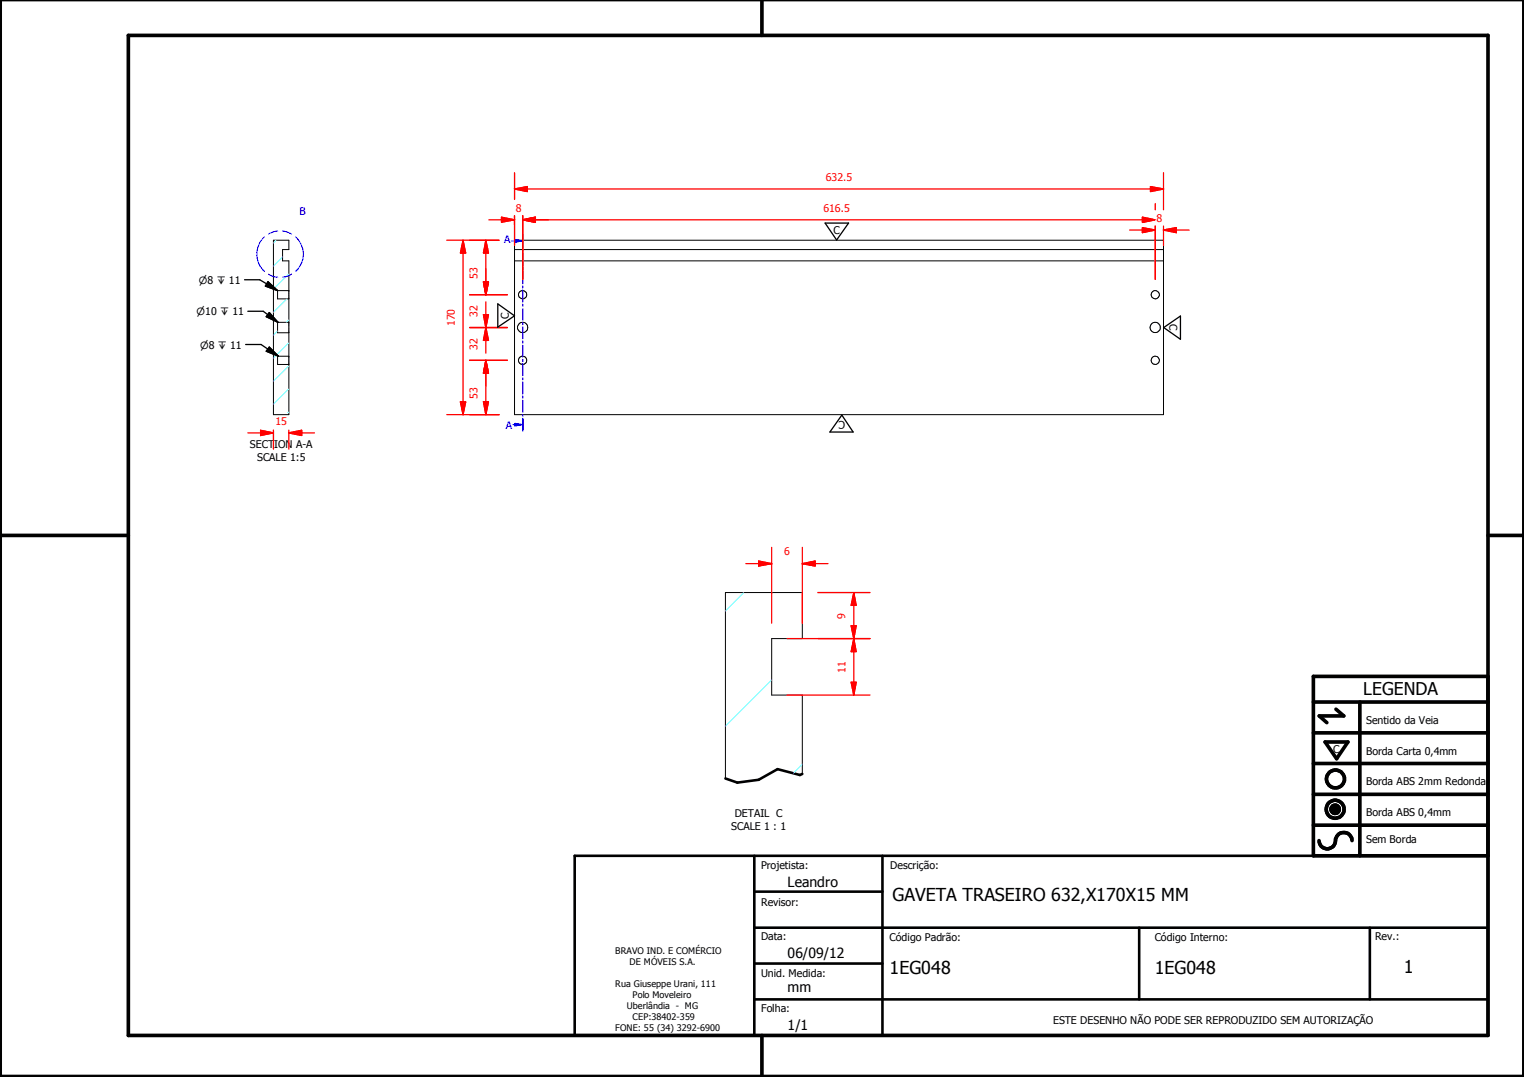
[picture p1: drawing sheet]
<svg xmlns="http://www.w3.org/2000/svg" width="297mm" height="210mm" viewBox="0 0 297 210" stroke-linecap="round" stroke-linejoin="round" font-family="sans-serif">
<g fill="none" stroke="#000" stroke-width=".19">
<path d="M53.3 46.8h3v1.8h-1.2v2.2h1.2v30h-3zM56.3 56.6h-2.2v1.7h2.2M100.3 48.6h126.5M100.3 50.8h126.5M100.3 46.8h126.5v34h-126.5zM56.3 62.8h-2.2v2.1h2.2M56.3 69.4h-2.2v1.6h2.2M156.4 150.8v-15.3h-6v-11h6v-9h-15v36.2M259.4 157.6l1.6 .1zM259.4 157.7l1.6 .1zM259.4 157.8l1.6 .1zM259.4 157.9h1.6v.1z"/>
<path d="M259.4 157.9l1.6 .1h-1.5zM259.4 157.6h1.6zM259.5 158h1.5zM259.5 158l1.4 .1zM259.5 157.5l1.5 .1zM259.5 158.1h1.4zM259.5 157.4l1.5 .1zM259.5 158.1l1.4 .1zM259.5 157.3l1.4 .1zM259.6 158.2h1.3zM259.6 158.2h1.2zM259.6 157.2l1.3 .1z"/>
<path d="M259.6 158.2l1.2 .1zM259.6 157.2h1.3zM259.7 158.3h1.1zM259.7 158.3l1 .1zM259.7 157.1l1.1 .1zM259.7 157.1h1.1zM259.8 158.4h.9zM259.8 158.4h.8zM259.8 157.1h1zM259.8 157.1h.9zM259.8 158.4l.8 .1zM259.8 157l.9 .1z"/>
<path d="M259.8 157h.8zM259.9 158.5h.7zM259.9 158.5h.6zM259.9 157h.7zM260 158.5h.5zM260 158.5h.4zM260 157h.6zM260.1 158.5h.3zM260.1 158.5h.2zM260.1 156.9l.4 .1zM260.1 156.9h.3zM260.1 156.9h.2z"/>
<circle cx="101.9" cy="57.4" r=".81"/>
<circle cx="225.2" cy="57.5" r=".79"/>
<circle cx="101.8" cy="70.2" r=".81"/>
<circle cx="101.9" cy="63.8" r="1"/>
<circle cx="225.2" cy="63.8" r="1"/>
<circle cx="225.2" cy="70.2" r=".81"/>
</g>
<path d="M156.4 150.8l-.5 .2-4.4-1.1-3.6 2.1-4.2 .5-2.3-.8M112 166.8h178v35h-178zM147 173.8h25M147 166.8v35M172 166.8v35M147 194.8h143M147 180.8h143M147 187.8h25M222 180.8v14M267 180.8v14" fill="none" stroke="#000" stroke-width=".51"/>
<g fill="#000">
<path d="M259.4 157.6h1.6zM259.5 157.5l1.5 .1zM259.5 157.4l1.5 .1zM259.5 157.3l1.4 .1zM259.6 157.2l1.3 .1zM259.6 157.2h1.3zM259.7 157.1l1.1 .1zM259.7 157.1h1.1zM259.8 157.1h1zM259.8 157.1h.9zM259.8 157l.9 .1zM259.8 157h.8z"/>
<path d="M259.9 157h.7zM260 157h.6zM260.1 156.9l.4 .1zM260.1 156.9h.3zM260.1 156.9h.2zM260.1 158.5h.2zM260 158.5h.4zM260.1 158.5h.3zM259.9 158.5h.6zM260 158.5h.5zM259.8 158.4l.8 .1zM259.9 158.5h.7z"/>
<path d="M259.8 158.4h.8zM259.7 158.3l1 .1zM259.8 158.4h.9zM259.6 158.2l1.2 .1zM259.7 158.3h1.1zM259.6 158.2h1.2zM259.5 158.1l1.4 .1zM259.6 158.2h1.3zM259.5 158l1.4 .1zM259.5 158.1h1.4zM259.4 157.9l1.6 .1h-1.5zM259.5 158h1.5z"/>
<path d="M259.4 157.6l1.6 .1zM259.4 157.7l1.6 .1zM259.4 157.8l1.6 .1zM259.4 157.9h1.6v.1z"/>
</g>
<g fill="none" stroke="#000" stroke-width=".71">
<path d="M148.5 0v6.9M297 -.1v209.9h-297v-209.9M25 6.9h265v194.9h-265zM0 104.4h25M290 104.4h7M256 136.8h34M260.4 138.2l1.5 1.3h-4.8l1.5 1.3M265 136.8v30M290 131.8h-34v35h34M256 154.8h34M256 148.8h34M256 142.8h34"/>
<path d="M258.3 144.6h4.4l-2.2 3.3zM256 160.8h34M257.1 163.8a1.62 1.62 0 0 0 1.8 1.6 1.62 1.62 0 0 0 1.4-1.9 1.63 1.63 0 0 1 1.7-1.2 1.63 1.63 0 0 1 1.5 1.5M148.5 201.8v8"/>
<circle cx="260.2" cy="157.7" r="1.76"/>
<circle cx="260.2" cy="157.7" r=".82"/>
<circle cx="260.3" cy="151.8" r="1.76"/>
</g>
<g fill="none" stroke="#00f" stroke-width=".19">
<path d="M100.4 46.9h1.5M101.9 45.8v2.4M101.9 48.6v.4M101.9 49.4v2.3M101.9 52.1v.4M101.9 52.9v2.4M101.9 55.7v.4M101.9 56.5v2.4M101.9 59.3v.4M101.9 60.1v2.4M101.9 62.9v.4M101.9 63.7v2.3"/>
<path d="M101.9 66.4v.5M101.9 67.3v2.3M101.9 70v.5M101.9 70.8v2.4M101.9 73.6v.4M101.9 74.4v2.4M101.9 77.2v.4M101.9 78v2.4M101.9 80.8v.4M101.9 81.6v2.3"/>
</g>
<path d="M101.9 45.8v2.4M101.9 81.6v2.3" fill="none" stroke="#00f" stroke-width=".3"/>
<path d="M100.4 46.7l1.5 .2-1.5 .3z" fill="#00f"/>
<path d="M99.6 46.9h.8M100.4 46.7l1.5 .2-1.5 .3zM100.4 82.8h1.5" fill="none" stroke="#00f" stroke-width=".19"/>
<path d="M100.4 82.5l1.5 .3-1.5 .2z" fill="#00f"/>
<path d="M51.6 46.1a4.6 4.6 0 0 0 0 6.8M52.3 53.4l1.1 .5 .7 .1M54.1 45l-.7 .1-1.1 .5M55.1 45l.9 .2 .9 .4M56.9 53.4l-.9 .4-.9 .2M57.6 46.2a4.4 4.4 0 0 1 0 6.7M100 82.8h.4M100.4 82.5l1.5 .3-1.5 .2z" fill="none" stroke="#00f" stroke-width=".19"/>
<g fill="none" stroke="#0ff" stroke-width=".19">
<path d="M53.8 46.8l-.5 .6M55.1 50.1l-1.8 1.8M55.9 58.3l-2.6 2.6M56.3 53.4l-3 2.9M54.1 64.5l-.8 .8M56.3 75.8l-3 3M56.3 71.3l-3 3M56.3 66.8l-3 3M56.3 62.3l-.5 .5M56.3 80.3l-.2 .1M144.9 115.5l-3.5 3.6M150.4 132.5l-9 9"/>
<path d="M156.4 148.9l-1.8 1.8"/>
</g>
<path d="M97.7 42.8h2.6" fill="none" stroke="#f00" stroke-width=".25"/>
<path d="M97.7 42.3l2.6 .5-2.6 .5z" fill="#f00"/>
<path d="M97.7 42.3l2.6 .5-2.6 .5zM101.9 42.8h2.4" fill="none" stroke="#f00" stroke-width=".25"/>
<path d="M101.9 42.8l2.4-.5v1z" fill="#f00"/>
<path d="M95.3 42.8h2.4M100.3 42v5.8M101.9 42.8l2.4-.5v1zM101.9 42.8h5M101.9 42v12.4" fill="none" stroke="#f00" stroke-width=".25"/>
<path d="M101.9 42.8l2.4-.5v1z" fill="#f00"/>
<path d="M101.9 42.8l2.4-.5v1z" fill="none" stroke="#f00" stroke-width=".25"/>
<path d="M222.7 42.3l2.5 .5-2.5 .5z" fill="#f00"/>
<path d="M225.2 39.7v1.2M101.9 42v12.4M104.3 42.8h120.3M222.7 42.3l2.5 .5-2.5 .5zM222.7 44.8h2.5M224.6 42.7l-1.9-.4v1l1.9-.3M225.2 44.1v10.3" fill="none" stroke="#f00" stroke-width=".25"/>
<path d="M222.7 44.4l2.5 .4-2.5 .5z" fill="#f00"/>
<path d="M222.7 44.4l2.5 .4-2.5 .5zM226.8 44.8h2.5" fill="none" stroke="#f00" stroke-width=".25"/>
<path d="M226.8 44.8l2.5-.4v.9z" fill="#f00"/>
<path d="M100.3 36.8h2.5M220.2 44.8h2.5M225.2 44.1v10.3M226.8 44.8l2.5-.4v.9zM226.8 44.1v3.7M229.3 44.8h2.5" fill="none" stroke="#f00" stroke-width=".25"/>
<path d="M100.3 36.8l2.5-.4v.9z" fill="#f00"/>
<path d="M100.3 36.8l2.5-.4v.9zM224.2 36.8h2.6" fill="none" stroke="#f00" stroke-width=".25"/>
<path d="M224.2 36.4l2.6 .4-2.6 .5z" fill="#f00"/>
<path d="M100.3 33.7v5.2M102.8 36.8h121.4M224.2 36.4l2.6 .4-2.6 .5zM226.8 33.7v7.2M100.3 42v1.9M94.7 78.3v2.5" fill="none" stroke="#f00" stroke-width=".25"/>
<path d="M94.2 78.3h1l-.5 2.5z" fill="#f00"/>
<path d="M94.2 78.3h1l-.5 2.5zM94.7 70.2v2.5" fill="none" stroke="#f00" stroke-width=".25"/>
<path d="M94.7 70.2l.5 2.5h-1z" fill="#f00"/>
<path d="M91.5 70.2h7.4M94.7 70.2l.5 2.5h-1zM94.7 70.2v8.1M91.5 80.8h5.8" fill="none" stroke="#f00" stroke-width=".25"/>
<path d="M94.7 70.2l.5 2.5h-1z" fill="#f00"/>
<path d="M94.7 70.2l.5 2.5h-1zM94.7 61.3v2.5" fill="none" stroke="#f00" stroke-width=".25"/>
<path d="M94.2 61.3h1l-.5 2.5z" fill="#f00"/>
<path d="M94.7 58.8v2.5M91.5 70.2h7.4M91.5 63.8h7.4M94.2 61.3h1l-.5 2.5zM94.7 63.8v2.5M94.7 72.7v2.5" fill="none" stroke="#f00" stroke-width=".25"/>
<path d="M94.7 63.8l.5 2.5h-1z" fill="#f00"/>
<path d="M94.7 54.9v2.5M94.7 63.8l.5 2.5h-1z" fill="none" stroke="#f00" stroke-width=".25"/>
<path d="M94.2 54.9h1l-.5 2.5z" fill="#f00"/>
<path d="M91.5 57.4h7.4M94.2 54.9h1l-.5 2.5zM94.7 52.4v5M91.5 63.8h7.4M94.7 66.3v2.5" fill="none" stroke="#f00" stroke-width=".25"/>
<path d="M94.2 54.9h1l-.5 2.5z" fill="#f00"/>
<path d="M94.2 54.9h1l-.5 2.5zM94.7 46.8v2.5" fill="none" stroke="#f00" stroke-width=".25"/>
<path d="M94.7 46.8l.5 2.5h-1z" fill="#f00"/>
<path d="M90.3 46.8v2.5M91.5 46.8h5.8M91.5 57.4h7.4M94.7 46.8l.5 2.5h-1zM94.7 49.3v5.6" fill="none" stroke="#f00" stroke-width=".25"/>
<path d="M90.3 46.8l.5 2.5h-1.1z" fill="#f00"/>
<path d="M90.3 46.8l.5 2.5h-1.1zM90.3 78.3v2.5" fill="none" stroke="#f00" stroke-width=".25"/>
<path d="M89.7 78.3h1.1l-.5 2.5z" fill="#f00"/>
<path d="M87.1 46.8h10.2M90.3 49.3v29M89.7 78.3h1.1l-.5 2.5zM90.8 78.3h-1.1l.6 2.5 .5-2.4M50.8 84.4h2.5M87.1 80.8h10.2" fill="none" stroke="#f00" stroke-width=".25"/>
<path d="M47.7 54.5h2.9l3.5 2.1M52.2 54.9l1.9 1.7-2.4-.8zM97 59.2l3.3 2.4-3.3 2.2zM160.8 43.5h4.6l-2.3 3.3zM47.9 67.1h3l3.4 2.3M48.3 60.7h3l2.9 2.1M52.5 60.9l1.7 1.9-2.3-1.1zM52.5 67.6l1.8 1.8-2.4-.9zM226.8 63.8l3.3-2.2v4.5zM164.1 80.9l2.2 3.3h-4.5z" fill="none" stroke="#000" stroke-width=".25"/>
<path d="M52.2 54.9l1.9 1.7-2.4-.8zM52.5 60.9l1.7 1.9-2.3-1.1zM52.5 67.6l1.8 1.8-2.4-.9z" fill="#000"/>
<path d="M50.8 83.9l2.5 .5-2.5 .5z" fill="#f00"/>
<path d="M50.8 83.9l2.5 .5-2.5 .5zM56.3 84.4h2.5" fill="none" stroke="#f00" stroke-width=".25"/>
<path d="M56.3 84.4l2.5-.5v1z" fill="#f00"/>
<path d="M48.3 84.4h2.5M53.3 83.8v3.7M56.3 84.4l2.5-.5v1zM56.3 83.8v3.7M58.8 84.4h2.5M166.4 122v2.5" fill="none" stroke="#f00" stroke-width=".25"/>
<path d="M165.9 122h1l-.5 2.5z" fill="#f00"/>
<path d="M166.4 115.5v2.5M165.9 122h1l-.5 2.5z" fill="none" stroke="#f00" stroke-width=".25"/>
<path d="M166.4 115.5l.5 2.5h-1z" fill="#f00"/>
<path d="M159.4 115.5h10.2M166.4 115.5l.5 2.5h-1zM166.4 118v4M159.4 124.5h10.2M166.4 133v2.5" fill="none" stroke="#f00" stroke-width=".25"/>
<path d="M165.9 133h1l-.5 2.5z" fill="#f00"/>
<path d="M165.9 133h1l-.5 2.5zM166.4 124.5v2.5" fill="none" stroke="#f00" stroke-width=".25"/>
<path d="M166.4 124.5l.5 2.5h-1z" fill="#f00"/>
<path d="M147.9 109.9h2.5M153.4 124.5h16.2M153.4 135.5h16.2M166.4 124.5l.5 2.5h-1zM166.4 127v6" fill="none" stroke="#f00" stroke-width=".25"/>
<path d="M147.9 109.3l2.5 .6-2.5 .4z" fill="#f00"/>
<path d="M147.9 109.3l2.5 .6-2.5 .4zM156.4 109.9h2.5" fill="none" stroke="#f00" stroke-width=".25"/>
<path d="M156.4 109.9l2.5-.6v1z" fill="#f00"/>
<path d="M145.4 109.9h2.5M150.4 106.7v14.8M156.4 109.9l2.5-.6v1zM156.4 106.7v14.8M158.9 109.9h2.5" fill="none" stroke="#f00" stroke-width=".25"/>
<g font-size="3.5">
<text x="173.9" y="175.7">GAVETA TRASEIRO 632,X170X15 MM</text>
<text x="173.4" y="189.7">1EG048</text>
<text x="225.1" y="189.7">1EG048</text>
<text x="273.6" y="189.7">1</text>
</g>
<text font-size="3.4" x="265.7" y="135.4">LEGENDA</text>
<g font-size="2.7">
<text x="153.5" y="172.8">Leandro</text>
<text x="153.5" y="186.6">06/09/12</text>
<text x="153.5" y="193.4">mm</text>
<text x="153.5" y="200.8">1/1</text>
</g>
<g font-size="2.1" fill="#f00">
<text x="160.9" y="35.3">632.5</text>
<text x="100.5" y="41.2">8</text>
<text x="160.5" y="41.2">616.5</text>
<text x="225.4" y="43.3">8</text>
<text x="93.1" y="54.4" transform="rotate(-90 93.1 54.4)">53</text>
<text x="88.6" y="63.5" transform="rotate(-90 88.6 63.5)">170</text>
<text x="93.1" y="61.8" transform="rotate(-90 93.1 61.8)">32</text>
<text x="93.1" y="68.2" transform="rotate(-90 93.1 68.2)">32</text>
<text x="93.1" y="77.7" transform="rotate(-90 93.1 77.7)">53</text>
<text x="53.7" y="82.8">15</text>
<text x="152.8" y="108.2">6</text>
<text x="164.8" y="120.6" transform="rotate(-90 164.8 120.6)">9</text>
<text x="164.8" y="131.1" transform="rotate(-90 164.8 131.1)">11</text>
</g>
<g font-size="2.1" fill="#00f">
<text x="58.4" y="41.8">B</text>
<text x="98.3" y="47.5">A</text>
<text x="98.6" y="83.6">A</text>
</g>
<g font-size="2.1">
<text x="162.4" y="45.6">C</text>
<text x="99.2" y="62.2" transform="rotate(-90 99.2 62.2)">C</text>
<text x="228" y="63.2" transform="rotate(90 228 63.2)">C</text>
<text x="164.7" y="82.1" transform="rotate(180 164.7 82.1)">C</text>
<text x="48.7" y="87.3">SECTION A-A</text>
<text x="50.1" y="89.8">SCALE 1:5</text>
<text x="266.3" y="141.1">Sentido da Veia</text>
<text x="259.8" y="146.7">C</text>
<text x="266.3" y="147.2">Borda Carta 0,4mm</text>
<text x="266.3" y="153.1">Borda ABS 2mm Redonda</text>
<text x="142.5" y="161.7">SCALE 1 : 1</text>
<text x="143.2" y="159.2">DETAIL C</text>
<text x="266.3" y="159">Borda ABS 0,4mm</text>
<text x="266.3" y="164.4">Sem Borda</text>
<text x="148.4" y="169.3">Projetista:</text>
<text x="173.5" y="169.5">Descrição:</text>
<text x="148.4" y="176.6">Revisor:</text>
<text x="148.4" y="183.2">Data:</text>
<text x="173.4" y="183.3">Código Padrão:</text>
<text x="225.1" y="183.3">Código Interno:</text>
<text x="268" y="183.2">Rev.:</text>
<text x="148.4" y="190.5">Unid. Medida:</text>
<text x="148.4" y="197.2">Folha:</text>
<text x="205.3" y="199.5">ESTE DESENHO NÃO PODE SER REPRODUZIDO SEM AUTORIZAÇÃO</text>
</g>
<g font-size="1.9">
<text x="38.8" y="55.3">⌀8 ↧ 11</text>
<text x="38.3" y="61.5">⌀10 ↧ 11</text>
<text x="39" y="67.9">⌀8 ↧ 11</text>
</g>
<g font-size="1.8">
<text x="119.9" y="186">BRAVO IND. E COMÉRCIO</text>
<text x="122.7" y="188.1">DE MÓVEIS S.A.</text>
<text x="119.9" y="192.4">Rua Giuseppe Urani, 111</text>
<text x="122.2" y="196.7">Uberlândia - MG</text>
<text x="123.3" y="194.6">Polo Moveleiro</text>
<text x="119.9" y="201">FONE: 55 (34) 3292-6900</text>
<text x="123.3" y="198.8">CEP:38402-359</text>
</g>
</svg>
